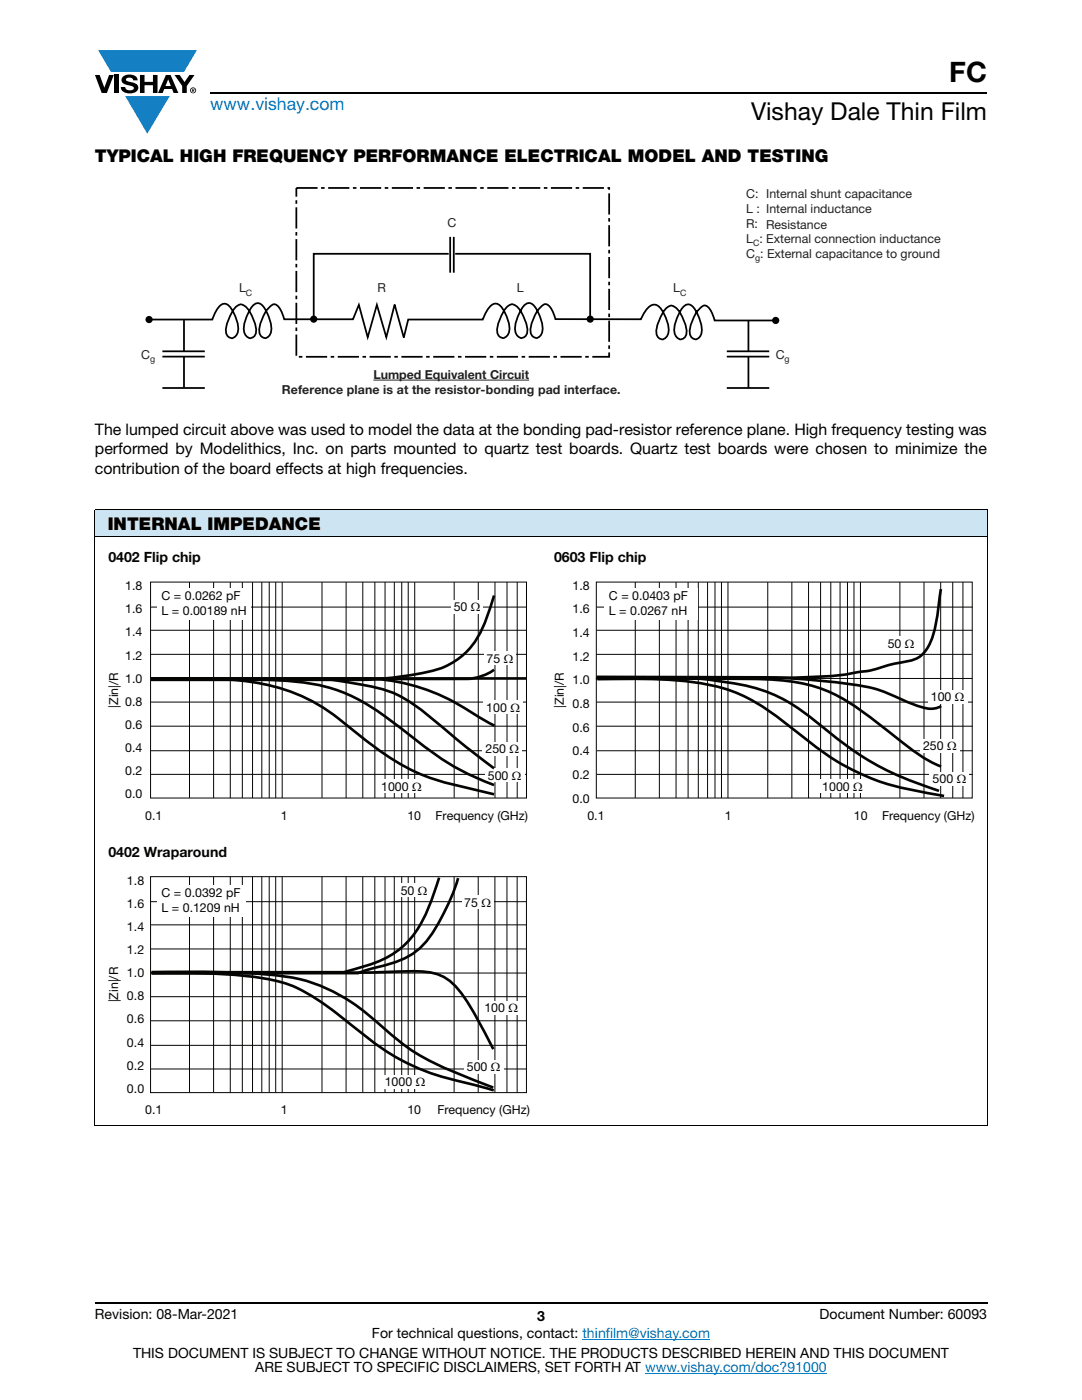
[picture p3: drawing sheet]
<svg xmlns="http://www.w3.org/2000/svg" width="216mm" height="279mm" viewBox="0 0 216 279" stroke-linecap="round" stroke-linejoin="round" font-family="sans-serif">
<g fill="#147fc3">
<path d="M19.6 10h19.7l-2.6 4.3h-1.1h-13.5z"/>
<path d="M25 19.2h8.9l-4.5 7.5z"/>
</g>
<g fill="#000">
<path d="M18.9 15h1l.9 2.5 1-2.5h.9l-1.4 3.6h-1zM22.9 15h.9v3.6h-.9zM24.6 15.3a2.1 2.1 0 0 1 2.8 .3l.1 .4h-.9a.79 .79 0 0 0-.7-.5 .79 .79 0 0 0-.8 .4l.3 .3 1 .2a1.08 1.08 0 0 1 1.2 1 1.08 1.08 0 0 1-1.1 1.2 1.73 1.73 0 0 1-2.4-1.2h.9a.96 .96 0 0 0 .8 .6 .96 .96 0 0 0 .9-.4 1.31 1.31 0 0 0-1.2-.6 1.03 1.03 0 0 1-1.1-.6 1.03 1.03 0 0 1 .2-1.1zM27.9 15h.9v1.3h1.7v-1.3h.9v3.6h-.9v-1.6h-1.7v1.6h-.9zM34.8 15h1.1l.9 1.4 1-1.4h1l-1.5 2.2v1.4h-.9v-1.4z"/>
<path d="M33.6 15.9l.5 1.3h-1.1zM33.1 15l-1.6 3.6h1l.3-.8h1.5l.3 .8h1l-1.6-3.6z"/>
<path d="M38.4 17.8h.2v.2h-.2zM38.3 17.7v.7h.1v-.3l.4 .3-.2-.3 .2-.2-.1-.2z"/>
<path d="M38.1 18a.46 .46 0 0 1 .9 0 .46 .46 0 0 1-.9 0zM37.9 18a.6 .6 0 0 0 1.2 0 .6 .6 0 0 0-1.2 0z"/>
</g>
<path d="M42 18.6h155M18.9 260h178.1" fill="none" stroke="#000" stroke-width=".36"/>
<path d="M116.2 267.3h25.5M128.7 274h36.3" fill="none" stroke="#067ec4" stroke-width=".2"/>
<path d="M18.9 101.6h178.1v5.5h-178.1z" fill="#cde5f3"/>
<path d="M18.9 101.6h178.1M18.9 107.1h178.1M18.9 101.7v122.9M197 101.7v122.9M18.9 224.7h178.1" fill="none" stroke="#000" stroke-width=".2"/>
<path d="M74.5 75.9h31.1z" fill="none" stroke="#231f20" stroke-width=".2"/>
<path d="M59.1 37.5h62.4v33.7h-62.4z" fill="none" stroke="#000" stroke-width=".35" stroke-dasharray="4.2 .7 .7 .7" stroke-linecap="butt"/>
<g fill="none" stroke="#000" stroke-width=".35">
<path d="M89.5 50.7h-26.9v12.8M89.8 47.3v7.1M90.5 47.3v7.1M90.8 50.7h27v12.8M30.2 63.8h12.2l.4-1a4.4 4.4 0 0 1 1.5-2.1l.5-.1 .6 .2a6.8 6.8 0 0 1 2 5.6 1.13 1.13 0 0 1-.7 1 1.13 1.13 0 0 1-1.2-.2 2.31 2.31 0 0 1-.2-2.5l1.2-2.8a2.52 2.52 0 0 1 1.6-1.2 2.76 2.76 0 0 1 1.7 1.4 6.2 6.2 0 0 1 1.1 4.7 1.06 1.06 0 0 1-.9 .7 1.06 1.06 0 0 1-1-.6 5 5 0 0 1 .7-4.7l.2-.4a2.13 2.13 0 0 1 1.6-1.3l.5 .2a7.1 7.1 0 0 1 2 5.7 1.15 1.15 0 0 1-1.2 1.1 1.15 1.15 0 0 1-1.1-1.2 7.7 7.7 0 0 1 2.2-5.2 .95 .95 0 0 1 1.7 .1l.7 1.3 .4 1.2h13.7l1.2-2.9 1.8 6.5 1.8-6.5 1.9 6.5 1.6-6.5 1.9 6.6 .9-3.6h14.8l.5-1a4.5 4.5 0 0 1 1.6-2.1l.5-.1 .6 .2a6.7 6.7 0 0 1 2 5.6 1.13 1.13 0 0 1-.7 1 1.13 1.13 0 0 1-1.2-.3 2.31 2.31 0 0 1-.2-2.4l1.2-2.8a2.52 2.52 0 0 1 1.6-1.2 2.75 2.75 0 0 1 1.7 1.3 6.2 6.2 0 0 1 1.2 4.8 1.06 1.06 0 0 1-1 .7 1.06 1.06 0 0 1-1-.6 5 5 0 0 1 .7-4.7l.2-.5a2.13 2.13 0 0 1 1.6-1.2l.5 .2a7.1 7.1 0 0 1 2.1 5.7 1.15 1.15 0 0 1-1.2 1.1 1.15 1.15 0 0 1-1.1-1.2 7.7 7.7 0 0 1 2.2-5.2 .95 .95 0 0 1 1.6 .1l.7 1.3 .4 1.2h17.1l.5-.9a3.4 3.4 0 0 1 2.2-2l.6 .2a6.8 6.8 0 0 1 2.1 5.6 1.13 1.13 0 0 1-.7 1 1.13 1.13 0 0 1-1.2-.2 2.31 2.31 0 0 1-.2-2.4l1.2-2.8a2.52 2.52 0 0 1 1.5-1.2 2.76 2.76 0 0 1 1.7 1.3 6.2 6.2 0 0 1 1.2 4.8 1.06 1.06 0 0 1-.9 .6 1.06 1.06 0 0 1-1-.6 5 5 0 0 1 .7-4.6l.2-.5a2.13 2.13 0 0 1 1.6-1.3l.5 .2a7.1 7.1 0 0 1 2 5.8 1.15 1.15 0 0 1-1.2 1 1.15 1.15 0 0 1-1.1-1.1 7.7 7.7 0 0 1 2.2-5.2 .95 .95 0 0 1 1.6 0l.8 1.4 .4 1.2h12.1M32.4 70.1h8.5M32.4 71.2h8.5M32.4 77.4h8.5M36.7 63.9v6.2M36.7 71.1v6.3M145 70.1h8.5M145 71.2h8.5"/>
<path d="M145 77.4h8.5M149.3 63.9v6.2M149.3 71.1v6.3"/>
<circle cx="29.7" cy="63.8" r=".54"/>
<circle cx="62.6" cy="63.7" r=".54"/>
<circle cx="117.8" cy="63.7" r=".54"/>
<circle cx="154.8" cy="64" r=".54"/>
</g>
<g fill="#000">
<circle cx="29.7" cy="63.8" r=".54"/>
<circle cx="62.6" cy="63.7" r=".54"/>
<circle cx="117.8" cy="63.7" r=".54"/>
<circle cx="154.8" cy="64" r=".54"/>
</g>
<path d="M30.1 135.4h75M87.6 175.2a39.4 39.4 0 0 1-4.7 10.9 18 18 0 0 1-10.8 6.9l-3.5 1h-38.3l7.8-.1a115.1 115.1 0 0 1 21.7 1.5 36.5 36.5 0 0 1 16.2 9.3 44.6 44.6 0 0 0 16.3 10l6.1 2.4M91.4 175.2a42.7 42.7 0 0 1-6.3 12.6 14.3 14.3 0 0 1-8.1 4.8l-3.2 .8-2.3 .8h-41.2M30.3 194.2h2.8a106.8 106.8 0 0 1 21.7 1.5 29.2 29.2 0 0 1 10.9 5.4l4.6 3.6a47.8 47.8 0 0 0 17.7 10.1l10.5 2.8M30.3 194.2l40.6-.1 10.7-.3a12 12 0 0 1 8.3 2.1 28.7 28.7 0 0 1 5.9 8.5l2.6 5" fill="none" stroke="#040503" stroke-width=".53"/>
<g fill="none" stroke="#040503" stroke-width=".2">
<path d="M30 116.2h75.1v43.1h-75.1zM37.8 116.2v43M42.6 116.2v43.1M46 116.2v43.1M48.4 116.2v43.1M50.4 116.2v43.1M52.2 116.2v43.1M53.7 116.2v43.1M55 116.2v43.1M56.3 116.2v43.1M64.3 116.2v43M69.1 116.2v43.1"/>
<path d="M72.4 116.2v43.1M74.8 116.2v43.1M76.8 116.2v43.1M78.7 116.2v43.1M80.2 116.2v43.1M81.5 116.2v43.1M82.8 116.2v43.1M90.6 116.2v43M95.4 116.2v43.1M98.8 116.2v43.1M101.2 116.2v43.1M103.2 116.2v43.1"/>
<path d="M105.1 116.2v43.1M119 116.2h75v43.1h-75zM126.8 116.2v43M131.6 116.2v43.1M134.9 116.2v43.1M137.3 116.2v43.1M139.3 116.2v43.1M141.2 116.2v43.1M142.7 116.2v43.1M144 116.2v43.1M145.3 116.2v43.1M153.2 116.2v43"/>
<path d="M158 116.2v43.1M161.3 116.2v43.1M163.7 116.2v43.1M165.8 116.2v43.1M167.6 116.2v43.1M169.1 116.2v43.1M170.4 116.2v43.1M171.7 116.2v43.1M179.6 116.2v43M184.4 116.2v43.1M187.7 116.2v43.1M190.1 116.2v43.1"/>
<path d="M192.1 116.2v43.1M30 130.6h75M30.1 121.2h75.1M30.1 125.8h75M119 130.6h74.9M119.1 135.4h74.9M119.1 121.2h75M119.1 125.8h74.9M30.1 140.1h75.1M30.1 144.9h75.1M30.1 149.8h75.1M30.1 154.5h75.1"/>
<path d="M119.1 140.1h75M119.1 144.9h75M119.1 154.5h75M119.1 149.8h75M30 175h75v43.1h-75zM30.1 180h75M37.8 175v43M42.6 175v43.1M46 175v43.1M48.4 175v43.1M50.4 175v43.1M52.2 175v43.1"/>
<path d="M53.7 175v43.1M55 175v43.1M56.3 175v43.1M64.2 175v43M69.1 175v43.1M72.4 175v43.1M74.8 175v43.1M76.8 175v43.1M78.7 175v43.1M80.2 175v43.1M81.4 175v43.1M82.7 175v43.1"/>
<path d="M90.6 175v43M95.4 175v43.1M98.8 175v43.1M101.2 175v43.1M103.2 175v43.1M30 189.4h74.9M30.1 184.6h74.9M30.1 194.2h74.9M30.1 198.9h75M30.1 203.7h75M30.1 208.6h75M30.1 213.3h75"/>
</g>
<g fill="#fff">
<path d="M96.6 130.1h6.3v2.6h-6.3z"/>
<path d="M96.5 139.9h7.8v2.6h-7.8z"/>
<path d="M96.3 148.2h7.8v2.6h-7.8z"/>
<path d="M96.8 153.5h7.8v2.6h-7.8z"/>
<path d="M90.1 119.8h6.2v2.6h-6.2z"/>
</g>
<path d="M98.6 118.8a30.1 30.1 0 0 1-4.7 10.4 15.2 15.2 0 0 1-9.6 5.1 76.2 76.2 0 0 1-11.9 1.4h-42.3M187.7 117.6a62.2 62.2 0 0 1-1.6 9.5 6.4 6.4 0 0 1-4.2 4.7l-1.4 .3a30.2 30.2 0 0 0-6.2 1.6l-1.7 .3a76.7 76.7 0 0 1-15.2 1.2l-38.1 .1M30.1 135.5h33.5a72 72 0 0 1 14.1 2.5 36.4 36.4 0 0 1 10.6 7.2l4.3 3.5 6 4.6M30.2 135.5a271.4 271.4 0 0 1 30.4 .7 32.3 32.3 0 0 1 16.2 6.8l3 2.2a75.5 75.5 0 0 0 13.6 9.3l5.2 2.2M98.6 133.6a10.1 10.1 0 0 1-5.3 1.9l-63.2 .1M118.9 135.4l20.1 .1 3.9 .3a35.4 35.4 0 0 1 15.9 5.2l2.5 1.8a92.1 92.1 0 0 0 14.5 10.3 77 77 0 0 0 11.6 4.7M119.1 135.1l33.7 .1 5.5 .2a111.3 111.3 0 0 1 16.1 2l2.9 1a35.1 35.1 0 0 0 8.2 3l1.5-.1 .8-.4M119.1 135.2l31.1 .3a37.6 37.6 0 0 1 15.8 2.8 59.8 59.8 0 0 1 11.3 7.7 43.4 43.4 0 0 0 10.5 7M119.2 135.5h4.6a78.9 78.9 0 0 1 19.2 1.5 36.8 36.8 0 0 1 14.6 8 65 65 0 0 0 12.8 8.8 49 49 0 0 0 15.8 4.7l2.2 .4M98.7 144.8l-3.3-1.8a40.5 40.5 0 0 0-23-7.6l-42.3 .1h.9a112.4 112.4 0 0 1 20.2 .7 35.8 35.8 0 0 1 18.5 8.9 56.3 56.3 0 0 0 15.6 9.9 125 125 0 0 0 13.3 3.5" fill="none" stroke="#040503" stroke-width=".53"/>
<g fill="#fff">
<path d="M31.4 117.3h18.6v6.4h-18.6z"/>
<path d="M120.6 117.3h18.7v6.4h-18.7z"/>
<path d="M31.4 176.6h17.6v6.4h-17.6z"/>
<path d="M75.5 155.6h9.4v2.6h-9.4z"/>
<path d="M185.2 137.8h7.8v2.6h-7.8z"/>
<path d="M183.6 147.5h7.9v2.6h-7.9z"/>
<path d="M185.5 154.2h7.9v2.6h-7.9z"/>
<path d="M176.7 127.1h6.2v2.6h-6.2z"/>
<path d="M163.5 155.6h9.4v2.6h-9.4z"/>
<path d="M92.2 178.8h6.2v2.6h-6.2z"/>
<path d="M96.1 199.8h7.8v2.6h-7.8z"/>
<path d="M92.6 211.6h7.8v2.6h-7.8z"/>
<path d="M79.5 176.4h6.2v2.6h-6.2z"/>
<path d="M76.2 214.5h9.4v2.6h-9.4z"/>
</g>
<text font-size="5.6" x="189.4" y="16.4">FC</text>
<text font-size="4.9" x="149.9" y="24">Vishay Dale Thin Film</text>
<text font-size="3.5" fill="#067ec4" x="42" y="21.9">www.vishay.com</text>
<g font-size="3.5">
<text x="18.9" y="32.3">TYPICAL HIGH FREQUENCY PERFORMANCE ELECTRICAL MODEL AND TESTING</text>
<text x="21.5" y="105.7">INTERNAL IMPEDANCE</text>
</g>
<g font-size="3.2">
<text x="18.9" y="86.8">The lumped circuit above was used to model the data at the bonding pad-resistor reference plane. High frequency testing was</text>
<text x="18.9" y="94.6">contribution of the board effects at high frequencies.</text>
<text x="18.9" y="90.7">performed by Modelithics, Inc. on parts mounted to quartz test boards. Quartz test boards were chosen to minimize the</text>
</g>
<g font-size="2.8" fill="#040503">
<text x="21.6" y="112.2">0402 Flip chip</text>
<text x="110.5" y="112.2">0603 Flip chip</text>
<text x="21.6" y="171">0402 Wraparound</text>
</g>
<g font-size="2.8">
<text x="18.9" y="263.3">Revision: 08-Mar-2021</text>
<text x="107.2" y="263.6">3</text>
<text x="163.6" y="263.3">Document Number: 60093</text>
<text x="74.2" y="267.1">For technical questions, contact: thinfilm@vishay.com</text>
<text x="26.5" y="271">THIS DOCUMENT IS SUBJECT TO CHANGE WITHOUT NOTICE. THE PRODUCTS DESCRIBED HEREIN AND THIS DOCUMENT</text>
<text x="50.9" y="273.8">ARE SUBJECT TO SPECIFIC DISCLAIMERS, SET FORTH AT www.vishay.com/doc?91000</text>
</g>
<g font-size="2.5" fill="#231f20">
<text x="148.9" y="39.6">C: Internal shunt capacitance</text>
<text x="89.3" y="45.3">C</text>
<text x="148.9" y="42.5">L : Internal inductance</text>
<text x="148.9" y="45.5">R: Resistance</text>
<text x="148.9" y="51.4">C : External capacitance to ground</text>
<text x="148.9" y="48.4">L : External connection inductance</text>
<text x="47.7" y="58.3">L</text>
<text x="75.3" y="58.3">R</text>
<text x="103.1" y="58.3">L</text>
<text x="134.4" y="58.3">L</text>
<text x="28.2" y="71.6">C</text>
<text x="154.8" y="71.6">C</text>
<text x="74.5" y="75.6">Lumped Equivalent Circuit</text>
<text x="56.2" y="78.6">Reference plane is at the resistor-bonding pad interface.</text>
</g>
<g font-size="2.5" fill="#040503">
<text x="25" y="117.8">1.8</text>
<text x="32.2" y="119.8">C = 0.0262 pF</text>
<text x="114.2" y="117.7">1.8</text>
<text x="121.5" y="119.8">C = 0.0403 pF</text>
<text x="25" y="122.4">1.6</text>
<text x="32.2" y="122.7">L = 0.00189 nH</text>
<text x="90.5" y="121.9">50 Ω</text>
<text x="114.2" y="122.4">1.6</text>
<text x="121.5" y="122.7">L = 0.0267 nH</text>
<text x="25" y="127">1.4</text>
<text x="25" y="131.6">1.2</text>
<text x="114.2" y="127.1">1.4</text>
<text x="114.2" y="131.9">1.2</text>
<text x="177.1" y="129.2">50</text>
<text x="180.6" y="129.2">Ω</text>
<text x="25" y="136.3">1.0</text>
<text x="97.1" y="132.2">75 Ω</text>
<text x="114.2" y="136.6">1.0</text>
<text x="23.6" y="141.2" transform="rotate(-90 23.6 141.2)">|Zin|/R</text>
<text x="25" y="140.9">0.8</text>
<text x="97" y="142">100</text>
<text x="101.8" y="142">Ω</text>
<text x="112.5" y="141.2" transform="rotate(-90 112.5 141.2)">|Zin|/R</text>
<text x="114.2" y="141.3">0.8</text>
<text x="185.7" y="139.9">100</text>
<text x="190.5" y="139.9">Ω</text>
<text x="25" y="145.5">0.6</text>
<text x="114.2" y="146">0.6</text>
<text x="184.2" y="149.6">250</text>
<text x="189" y="149.6">Ω</text>
<text x="25" y="150.1">0.4</text>
<text x="25" y="154.7">0.2</text>
<text x="96.9" y="150.4">250</text>
<text x="97.4" y="155.6">500</text>
<text x="101.7" y="150.4">Ω</text>
<text x="102.2" y="155.6">Ω</text>
<text x="114.2" y="150.8">0.4</text>
<text x="114.2" y="155.5">0.2</text>
<text x="25" y="159.3">0.0</text>
<text x="76" y="157.8">1000</text>
<text x="82.2" y="157.8">Ω</text>
<text x="114.2" y="160.2">0.0</text>
<text x="164.1" y="157.8">1000</text>
<text x="170.3" y="157.8">Ω</text>
<text x="186.1" y="156.3">500</text>
<text x="190.9" y="156.3">Ω</text>
<text x="29" y="163.6">0.1</text>
<text x="56" y="163.6">1</text>
<text x="81.3" y="163.6">10</text>
<text x="86.9" y="163.6">Frequency (GHz)</text>
<text x="117.2" y="163.6">0.1</text>
<text x="144.6" y="163.6">1</text>
<text x="170.4" y="163.6">10</text>
<text x="176" y="163.6">Frequency (GHz)</text>
<text x="25.3" y="176.5">1.8</text>
<text x="32.2" y="179.1">C = 0.0392 pF</text>
<text x="80" y="178.5">50</text>
<text x="83.4" y="178.5">Ω</text>
<text x="25.3" y="181.2">1.6</text>
<text x="25.3" y="185.8">1.4</text>
<text x="32.2" y="182">L = 0.1209 nH</text>
<text x="92.6" y="180.9">75</text>
<text x="96" y="180.9">Ω</text>
<text x="25.3" y="190.4">1.2</text>
<text x="25.3" y="195">1.0</text>
<text x="23.6" y="200" transform="rotate(-90 23.6 200)">|Zin|/R</text>
<text x="25.3" y="199.6">0.8</text>
<text x="96.7" y="202">100</text>
<text x="101.5" y="202">Ω</text>
<text x="25.3" y="204.2">0.6</text>
<text x="25.3" y="208.9">0.4</text>
<text x="25.3" y="213.5">0.2</text>
<text x="93.2" y="213.7">500 Ω</text>
<text x="25.3" y="218.1">0.0</text>
<text x="76.8" y="216.7">1000</text>
<text x="82.9" y="216.7">Ω</text>
<text x="29" y="222.4">0.1</text>
<text x="56" y="222.4">1</text>
<text x="81.3" y="222.4">10</text>
<text x="87.3" y="222.4">Frequency (GHz)</text>
</g>
<g font-size="1.8" fill="#231f20">
<text x="150.3" y="49.2">C</text>
<text x="150.7" y="52.1">g</text>
<text x="49.1" y="59">C</text>
<text x="135.7" y="59">C</text>
<text x="30" y="72.3">g</text>
<text x="156.6" y="72.3">g</text>
</g>
</svg>
